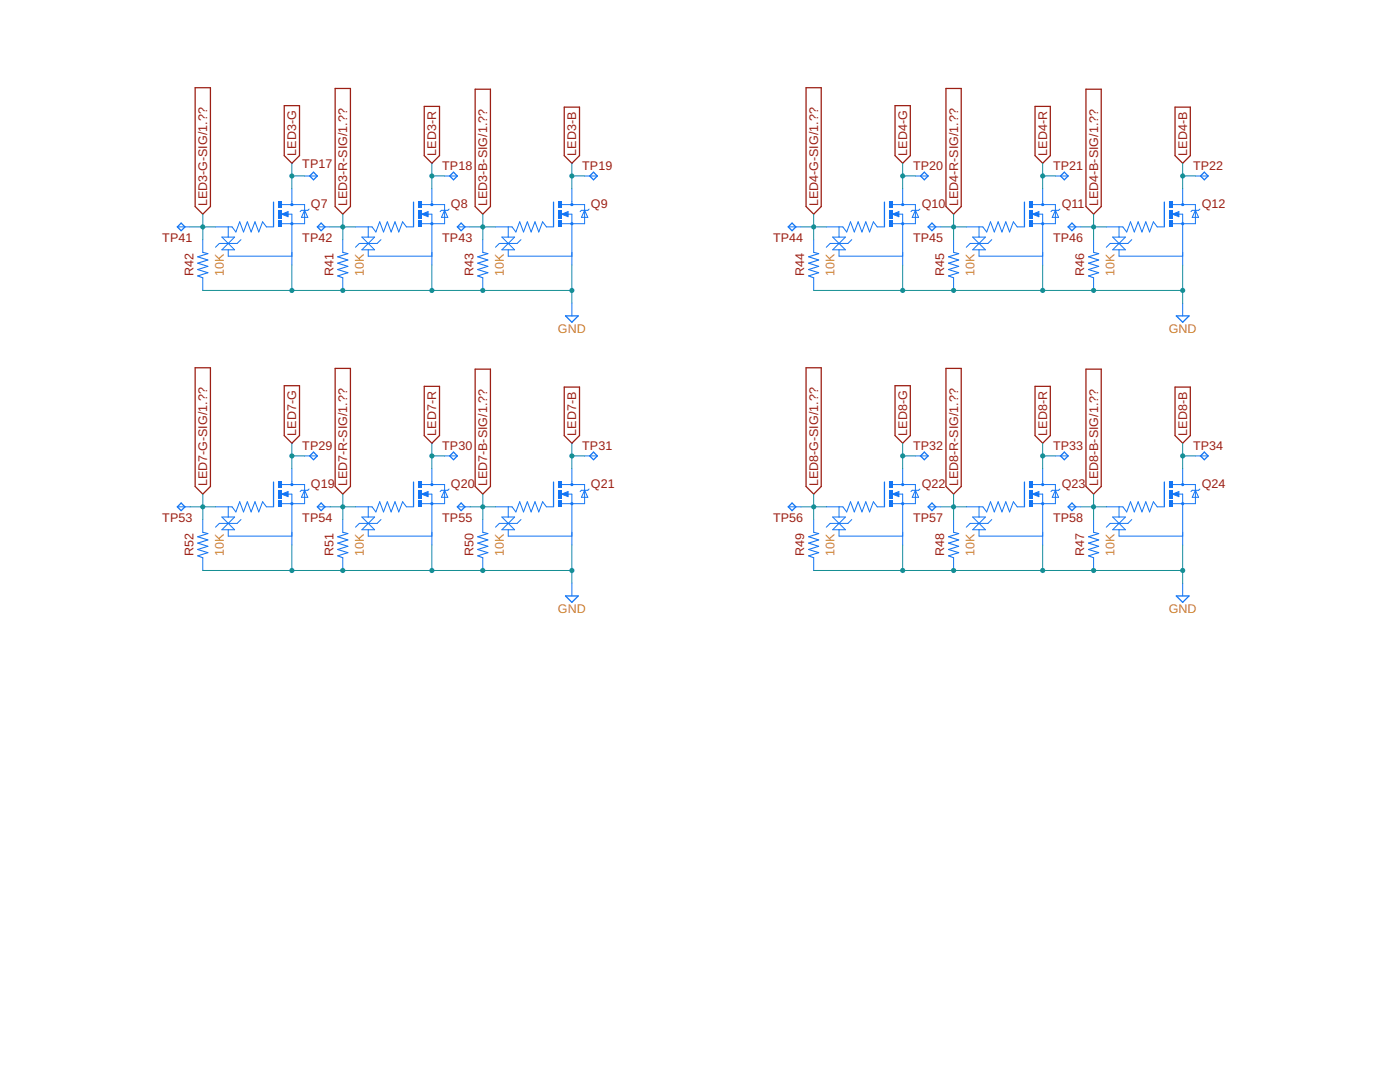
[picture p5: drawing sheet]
<svg xmlns="http://www.w3.org/2000/svg" width="279mm" height="216mm" viewBox="0 0 279 216" stroke-linecap="round" stroke-linejoin="round" font-family="sans-serif">
<g fill="none" stroke="#9c1f14" stroke-width=".25">
<path d="M38.9 17.5h3.1v23.7l-1.5 1.5-1.6-1.5zM66.9 17.7h3v23.5l-1.5 1.5-1.5-1.5zM94.8 17.8h3.1v23.4l-1.5 1.5-1.6-1.5zM160.9 17.5h3v23.7l-1.5 1.5-1.5-1.5zM188.8 17.7h3v23.5l-1.5 1.5-1.5-1.5zM216.7 17.8h3.1v23.4l-1.6 1.5-1.5-1.5zM56.7 21.1h3.1v10l-1.5 1.5-1.6-1.5zM84.7 21.2h3v9.9l-1.5 1.5-1.5-1.5zM112.6 21.4h3.1v9.7l-1.6 1.5-1.5-1.5zM178.6 21.1h3.1v10l-1.6 1.5-1.5-1.5zM206.6 21.2h3v9.9l-1.5 1.5-1.5-1.5zM234.5 21.4h3.1v9.7l-1.6 1.5-1.5-1.5z"/>
<path d="M38.9 73.4h3.1v23.7l-1.5 1.5-1.6-1.5zM56.7 77h3.1v9.9l-1.5 1.5-1.6-1.5zM66.9 73.5h3v23.6l-1.5 1.5-1.5-1.5zM84.7 77.1h3v9.8l-1.5 1.5-1.5-1.5zM94.8 73.7h3.1v23.4l-1.5 1.5-1.6-1.5zM112.6 77.2h3.1v9.7l-1.6 1.5-1.5-1.5zM160.9 73.4h3v23.7l-1.5 1.5-1.5-1.5zM178.6 77h3.1v9.9l-1.6 1.5-1.5-1.5zM188.8 73.5h3v23.6l-1.5 1.5-1.5-1.5zM206.6 77.1h3v9.8l-1.5 1.5-1.5-1.5zM216.7 73.7h3.1v23.4l-1.6 1.5-1.5-1.5zM234.5 77.2h3.1v9.7l-1.6 1.5-1.5-1.5z"/>
</g>
<path d="M56.2 42.7l1.3-.5v1zM56.2 40.8h4.6v3.8h-4.6M57.4 42.7h.9v1.9M58.3 40.2v.6M60.8 42l.6 1.4h-1.2zM61.7 41.7l-.3 .3h-1.2l-.3 .2" fill="none" stroke="#1375f4" stroke-width=".2"/>
<path d="M57.4 42.5l-.9 .2 .9 .3v-.3h-.3" fill="none" stroke="#1375f4" stroke-width=".32"/>
<g fill="#1375f4">
<path d="M55.5 44h.7v1.3h-.7z" fill-rule="evenodd"/>
<path d="M55.5 40.2h.7v1.3h-.7z" fill-rule="evenodd"/>
<path d="M55.5 41.8h.7v1.8h-.7z" fill-rule="evenodd"/>
<circle cx="58.2" cy="44.6" r=".33"/>
<circle cx="58.2" cy="40.8" r=".33"/>
</g>
<g fill="#1375f4">
<path d="M57.9 44.6a.35 .35 0 0 1 .7 0 .35 .35 0 0 1-.7 0zM57.9 44.6a.35 .35 0 0 0 .7 0 .35 .35 0 0 0-.7 0z"/>
<path d="M57.9 40.8a.35 .35 0 0 1 .7 0 .35 .35 0 0 1-.7 0zM57.9 40.8a.35 .35 0 0 0 .7 0 .35 .35 0 0 0-.7 0z"/>
<path d="M55.5 44h.7v1.3h-.7zM55.5 44v1.3h.7v-1.3z"/>
<path d="M55.5 40.2h.7v1.3h-.7zM55.5 40.2v1.3h.7v-1.3z"/>
<path d="M55.5 41.8h.7v1.8h-.7zM55.5 41.8v1.8h.7v-1.8z"/>
</g>
<g fill="none" stroke="#1375f4" stroke-width=".2">
<path d="M58.3 37.7v2.5M43 45.3h3.3l.8 1 .7-2 .8 2 .8-2 .7 2 .8-2 .7 2 .8-2 .8 1h1.2M44.3 47.3l2.5 2.5h-2.5l2.5-2.5zM45.6 45.3v2M45.6 49.8v1.3h12.7M48.1 47.8l-.8 .8h-3.5l-.8 .7M58.3 44.6v8.3M84.2 42.7l1.2-.5v1zM84.2 40.8h4.5v3.8h-4.5M85.3 42.7h.9v1.9M86.2 40.2v.6M88.7 42l.7 1.4h-1.3z"/>
<path d="M89.6 41.7l-.2 .3h-1.3l-.3 .2"/>
</g>
<path d="M54.6 40.3v5" fill="none" stroke="#1375f4" stroke-width=".25"/>
<path d="M85.3 42.5l-.9 .2 .9 .3v-.3h-.3" fill="none" stroke="#1375f4" stroke-width=".32"/>
<g fill="#1375f4">
<path d="M83.4 44h.8v1.3h-.8z" fill-rule="evenodd"/>
<path d="M83.4 40.2h.8v1.3h-.8z" fill-rule="evenodd"/>
<path d="M83.4 41.8h.8v1.8h-.8z" fill-rule="evenodd"/>
<circle cx="86.2" cy="44.6" r=".33"/>
<circle cx="86.2" cy="40.8" r=".33"/>
</g>
<g fill="#1375f4">
<path d="M85.9 44.6a.34 .34 0 0 1 .6 0 .34 .34 0 0 1-.6 0zM85.9 44.6a.33 .33 0 0 0 .6 0 .33 .33 0 0 0-.6 0z"/>
<path d="M85.9 40.8a.34 .34 0 0 1 .6 0 .34 .34 0 0 1-.6 0zM85.9 40.8a.33 .33 0 0 0 .6 0 .33 .33 0 0 0-.6 0z"/>
<path d="M83.4 44h.8v1.3h-.8zM83.4 44v1.3h.8v-1.3z"/>
<path d="M83.4 40.2h.8v1.3h-.8zM83.4 40.2v1.3h.8v-1.3z"/>
<path d="M83.4 41.8h.8v1.8h-.8zM83.4 41.8v1.8h.8v-1.8z"/>
</g>
<g fill="none" stroke="#1375f4" stroke-width=".2">
<path d="M86.2 37.7v2.5M71 45.3h3.3l.7 1 .8-2 .7 2 .8-2 .8 2 .7-2 .8 2 .7-2 .8 1h1.3M72.2 47.3l2.6 2.5h-2.6l2.6-2.5zM73.5 45.3v2M73.5 49.8v1.3h12.7M76 47.8l-.7 .8h-3.6l-.7 .7M86.2 44.6v8.3M112.1 42.7l1.3-.5v1zM112.1 40.8h4.6v3.8h-4.6M113.2 42.7h.9v1.9M114.1 40.2v.6M116.7 42l.6 1.4h-1.3z"/>
<path d="M117.6 41.7l-.3 .3h-1.3l-.2 .2"/>
</g>
<path d="M82.5 40.3v5" fill="none" stroke="#1375f4" stroke-width=".25"/>
<path d="M113.2 42.5l-.8 .2 .8 .3v-.3h-.2" fill="none" stroke="#1375f4" stroke-width=".32"/>
<g fill="#1375f4">
<path d="M111.3 44h.8v1.3h-.8z" fill-rule="evenodd"/>
<path d="M111.3 40.2h.8v1.3h-.8z" fill-rule="evenodd"/>
<path d="M111.3 41.8h.8v1.8h-.8z" fill-rule="evenodd"/>
<circle cx="114.1" cy="44.6" r=".33"/>
<circle cx="114.1" cy="40.8" r=".33"/>
</g>
<g fill="#1375f4">
<path d="M113.8 44.6a.35 .35 0 0 1 .7 0 .35 .35 0 0 1-.7 0zM113.8 44.6a.35 .35 0 0 0 .7 0 .35 .35 0 0 0-.7 0z"/>
<path d="M113.8 40.8a.35 .35 0 0 1 .7 0 .35 .35 0 0 1-.7 0zM113.8 40.8a.35 .35 0 0 0 .7 0 .35 .35 0 0 0-.7 0z"/>
<path d="M111.3 44h.8v1.3h-.8zM111.3 44v1.3h.8v-1.3z"/>
<path d="M111.3 40.2h.8v1.3h-.8zM111.3 40.2v1.3h.8v-1.3z"/>
<path d="M111.3 41.8h.8v1.8h-.8zM111.3 41.8v1.8h.8v-1.8z"/>
</g>
<g fill="none" stroke="#1375f4" stroke-width=".2">
<path d="M114.1 37.7v2.5M98.9 45.3h3.3l.8 1 .7-2 .8 2 .7-2 .8 2 .8-2 .7 2 .8-2 .8 1h1.2M100.2 47.3l2.5 2.5h-2.5l2.5-2.5zM101.4 45.3v2M101.4 49.8v1.3h12.7M104 47.8l-.8 .8h-3.5l-.8 .7M114.1 44.6v8.3M178.1 42.7l1.3-.5v1zM178.2 40.8h4.5v3.8h-4.6M179.3 42.7h.8v1.9M180.1 40.2v.6M182.7 42l.6 1.4h-1.2z"/>
<path d="M183.6 41.7l-.3 .3h-1.2l-.3 .2M114.1 60.5v2.5"/>
</g>
<path d="M110.5 40.3v5M112.9 63h2.5l-1.3 1.3z" fill="none" stroke="#1375f4" stroke-width=".25"/>
<path d="M179.3 42.5l-.9 .2 .9 .3v-.3h-.3" fill="none" stroke="#1375f4" stroke-width=".32"/>
<g fill="#1375f4">
<path d="M177.4 44h.7v1.3h-.7z" fill-rule="evenodd"/>
<path d="M177.4 40.2h.7v1.3h-.7z" fill-rule="evenodd"/>
<path d="M177.4 41.8h.7v1.8h-.7z" fill-rule="evenodd"/>
<circle cx="180.2" cy="44.6" r=".33"/>
<circle cx="180.2" cy="40.8" r=".33"/>
</g>
<g fill="#1375f4">
<path d="M179.8 44.6a.35 .35 0 0 1 .7 0 .35 .35 0 0 1-.7 0zM179.8 44.6a.35 .35 0 0 0 .7 0 .35 .35 0 0 0-.7 0z"/>
<path d="M179.8 40.8a.35 .35 0 0 1 .7 0 .35 .35 0 0 1-.7 0zM179.8 40.8a.35 .35 0 0 0 .7 0 .35 .35 0 0 0-.7 0z"/>
<path d="M177.4 44h.7v1.3h-.7zM177.4 44v1.3h.7v-1.3z"/>
<path d="M177.4 40.2h.7v1.3h-.7zM177.4 40.2v1.3h.7v-1.3z"/>
<path d="M177.4 41.8h.7v1.8h-.7zM177.4 41.8v1.8h.7v-1.8z"/>
</g>
<g fill="none" stroke="#1375f4" stroke-width=".2">
<path d="M180.1 37.7v2.5M164.9 45.3h3.3l.8 1 .7-2 .8 2 .8-2 .7 2 .8-2 .7 2 .8-2 .8 1h1.2M166.2 47.3l2.5 2.5h-2.5l2.5-2.5zM167.4 45.3v2M167.4 49.8v1.3h12.7M170 47.8l-.8 .8h-3.5l-.8 .7M180.1 44.6v8.3M206.1 42.7l1.2-.5v1zM206.1 40.8h4.5v3.8h-4.5M207.2 42.7h.9v1.9M208.1 40.2v.6M210.6 42l.7 1.4h-1.3z"/>
<path d="M211.5 41.7l-.2 .3h-1.3l-.3 .2"/>
</g>
<path d="M176.5 40.3v5" fill="none" stroke="#1375f4" stroke-width=".25"/>
<path d="M207.2 42.5l-.9 .2 .9 .3v-.3h-.3" fill="none" stroke="#1375f4" stroke-width=".32"/>
<g fill="#1375f4">
<path d="M205.3 44h.8v1.3h-.8z" fill-rule="evenodd"/>
<path d="M205.3 40.2h.8v1.3h-.8z" fill-rule="evenodd"/>
<path d="M205.3 41.8h.8v1.8h-.8z" fill-rule="evenodd"/>
<circle cx="208.1" cy="44.6" r=".33"/>
<circle cx="208.1" cy="40.8" r=".33"/>
</g>
<g fill="#1375f4">
<path d="M207.8 44.6a.33 .33 0 0 1 .6 0 .33 .33 0 0 1-.6 0zM207.8 44.6a.33 .33 0 0 0 .6 0 .33 .33 0 0 0-.6 0z"/>
<path d="M207.8 40.8a.33 .33 0 0 1 .6 0 .33 .33 0 0 1-.6 0zM207.8 40.8a.33 .33 0 0 0 .6 0 .33 .33 0 0 0-.6 0z"/>
<path d="M205.3 44h.8v1.3h-.8zM205.3 44v1.3h.8v-1.3z"/>
<path d="M205.3 40.2h.8v1.3h-.8zM205.3 40.2v1.3h.8v-1.3z"/>
<path d="M205.3 41.8h.8v1.8h-.8zM205.3 41.8v1.8h.8v-1.8z"/>
</g>
<g fill="none" stroke="#1375f4" stroke-width=".2">
<path d="M208.1 37.7v2.5M192.8 45.3h3.4l.7 1 .8-2 .7 2 .8-2 .8 2 .7-2 .8 2 .7-2 .8 1h1.3M194.1 47.3l2.6 2.5h-2.6l2.6-2.5zM195.4 45.3v2M195.4 49.8v1.3h12.7M197.9 47.8l-.7 .8h-3.6l-.8 .7M208.1 44.6v8.3M234 42.7l1.3-.5v1zM234 40.8h4.6v3.8h-4.6M235.1 42.7h.9v1.9M236 40.2v.6M238.6 42l.6 1.4h-1.3z"/>
<path d="M239.5 41.7l-.3 .3h-1.3l-.2 .2"/>
</g>
<path d="M204.4 40.3v5" fill="none" stroke="#1375f4" stroke-width=".25"/>
<path d="M235.1 42.5l-.8 .2 .8 .3v-.3h-.2" fill="none" stroke="#1375f4" stroke-width=".32"/>
<g fill="#1375f4">
<path d="M233.2 44h.8v1.3h-.8z" fill-rule="evenodd"/>
<path d="M233.2 40.2h.8v1.3h-.8z" fill-rule="evenodd"/>
<path d="M233.2 41.8h.8v1.8h-.8z" fill-rule="evenodd"/>
<circle cx="236" cy="44.6" r=".33"/>
<circle cx="236" cy="40.8" r=".33"/>
</g>
<g fill="#1375f4">
<path d="M235.7 44.6a.35 .35 0 0 1 .7 0 .35 .35 0 0 1-.7 0zM235.7 44.6a.35 .35 0 0 0 .7 0 .35 .35 0 0 0-.7 0z"/>
<path d="M235.7 40.8a.35 .35 0 0 1 .7 0 .35 .35 0 0 1-.7 0zM235.7 40.8a.35 .35 0 0 0 .7 0 .35 .35 0 0 0-.7 0z"/>
<path d="M233.2 44h.8v1.3h-.8zM233.2 44v1.3h.8v-1.3z"/>
<path d="M233.2 40.2h.8v1.3h-.8zM233.2 40.2v1.3h.8v-1.3z"/>
<path d="M233.2 41.8h.8v1.8h-.8zM233.2 41.8v1.8h.8v-1.8z"/>
</g>
<g fill="none" stroke="#1375f4" stroke-width=".2">
<path d="M236 37.7v2.5M220.8 45.3h3.3l.8 1 .7-2 .8 2 .7-2 .8 2 .8-2 .7 2 .8-2 .7 1h1.3M222.1 47.3l2.5 2.5h-2.5l2.5-2.5zM223.3 45.3v2M223.3 49.8v1.3h12.7M225.9 47.8l-.8 .8h-3.5l-.8 .7M236 44.6v8.3M236 60.5v2.5M56.2 98.6l1.3-.5v1zM56.2 96.7h4.6v3.8h-4.6M57.4 98.6h.9v1.9M58.3 96.1v.6"/>
<path d="M60.8 97.8l.6 1.4h-1.2zM61.7 97.6l-.3 .2h-1.2l-.3 .3"/>
</g>
<path d="M232.4 40.3v5M234.8 63h2.5l-1.3 1.3z" fill="none" stroke="#1375f4" stroke-width=".25"/>
<path d="M57.4 98.3l-.9 .3 .9 .2v-.2h-.3" fill="none" stroke="#1375f4" stroke-width=".32"/>
<g fill="#1375f4">
<path d="M55.5 99.9h.7v1.2h-.7z" fill-rule="evenodd"/>
<path d="M55.5 96.1h.7v1.2h-.7z" fill-rule="evenodd"/>
<path d="M55.5 97.7h.7v1.8h-.7z" fill-rule="evenodd"/>
<circle cx="58.2" cy="100.5" r=".33"/>
<circle cx="58.2" cy="96.7" r=".33"/>
</g>
<g fill="#1375f4">
<path d="M57.9 100.5a.35 .35 0 0 1 .7 0 .35 .35 0 0 1-.7 0zM57.9 100.5a.35 .35 0 0 0 .7 0 .35 .35 0 0 0-.7 0z"/>
<path d="M57.9 96.7a.35 .35 0 0 1 .7 0 .35 .35 0 0 1-.7 0zM57.9 96.7a.35 .35 0 0 0 .7 0 .35 .35 0 0 0-.7 0z"/>
<path d="M55.5 99.9h.7v1.2h-.7zM55.5 99.9v1.2h.7v-1.2z"/>
<path d="M55.5 96.1h.7v1.2h-.7zM55.5 96.1v1.2h.7v-1.2z"/>
<path d="M55.5 97.7h.7v1.8h-.7zM55.5 97.7v1.8h.7v-1.8z"/>
</g>
<g fill="none" stroke="#1375f4" stroke-width=".2">
<path d="M58.3 93.5v2.6M84.2 98.6l1.2-.5v1zM84.2 96.7h4.5v3.8h-4.5M85.3 98.6h.9v1.9M86.2 96.1v.6M88.7 97.8l.7 1.4h-1.3zM89.6 97.6l-.2 .2h-1.3l-.3 .3M43 101.1h3.3l.8 1.1 .7-2.1 .8 2.1 .8-2.1 .7 2.1 .8-2.1 .7 2.1 .8-2.1 .8 1h1.2M44.3 103.2l2.5 2.5h-2.5l2.5-2.5zM45.6 101.1v2.1M45.6 105.7v1.3h12.7M48.1 103.7l-.8 .7h-3.5l-.8 .8"/>
<path d="M58.3 100.5v8.3"/>
</g>
<path d="M54.6 96.2v4.9" fill="none" stroke="#1375f4" stroke-width=".25"/>
<path d="M85.3 98.3l-.9 .3 .9 .2v-.2h-.3" fill="none" stroke="#1375f4" stroke-width=".32"/>
<g fill="#1375f4">
<path d="M83.4 99.9h.8v1.2h-.8z" fill-rule="evenodd"/>
<path d="M83.4 96.1h.8v1.2h-.8z" fill-rule="evenodd"/>
<path d="M83.4 97.7h.8v1.8h-.8z" fill-rule="evenodd"/>
<circle cx="86.2" cy="100.5" r=".33"/>
<circle cx="86.2" cy="96.7" r=".33"/>
</g>
<g fill="#1375f4">
<path d="M85.9 100.5a.33 .33 0 0 1 .6 0 .33 .33 0 0 1-.6 0zM85.9 100.5a.33 .33 0 0 0 .6 0 .33 .33 0 0 0-.6 0z"/>
<path d="M85.9 96.7a.33 .33 0 0 1 .6 0 .33 .33 0 0 1-.6 0zM85.9 96.7a.33 .33 0 0 0 .6 0 .33 .33 0 0 0-.6 0z"/>
<path d="M83.4 99.9h.8v1.2h-.8zM83.4 99.9v1.2h.8v-1.2z"/>
<path d="M83.4 96.1h.8v1.2h-.8zM83.4 96.1v1.2h.8v-1.2z"/>
<path d="M83.4 97.7h.8v1.8h-.8zM83.4 97.7v1.8h.8v-1.8z"/>
</g>
<g fill="none" stroke="#1375f4" stroke-width=".2">
<path d="M86.2 93.5v2.6M112.1 98.6l1.3-.5v1zM112.1 96.7h4.6v3.8h-4.6M113.2 98.6h.9v1.9M114.1 96.1v.6M116.7 97.8l.6 1.4h-1.3zM117.6 97.6l-.3 .2h-1.3l-.2 .3M71 101.1h3.3l.7 1.1 .8-2.1 .7 2.1 .8-2.1 .8 2.1 .7-2.1 .8 2.1 .7-2.1 .8 1h1.3M72.2 103.2l2.6 2.5h-2.6l2.6-2.5zM73.5 101.1v2.1M73.5 105.7v1.3h12.7M76 103.7l-.7 .7h-3.6l-.7 .8"/>
<path d="M86.2 100.5v8.3"/>
</g>
<path d="M82.5 96.2v4.9" fill="none" stroke="#1375f4" stroke-width=".25"/>
<path d="M113.2 98.3l-.8 .3 .8 .2v-.2h-.2" fill="none" stroke="#1375f4" stroke-width=".32"/>
<g fill="#1375f4">
<path d="M111.3 99.9h.8v1.2h-.8z" fill-rule="evenodd"/>
<path d="M111.3 96.1h.8v1.2h-.8z" fill-rule="evenodd"/>
<path d="M111.3 97.7h.8v1.8h-.8z" fill-rule="evenodd"/>
<circle cx="114.1" cy="100.5" r=".33"/>
<circle cx="114.1" cy="96.7" r=".33"/>
</g>
<g fill="#1375f4">
<path d="M113.8 100.5a.35 .35 0 0 1 .7 0 .35 .35 0 0 1-.7 0zM113.8 100.5a.33 .33 0 0 0 .6 0 .33 .33 0 0 0-.6 0z"/>
<path d="M113.8 96.7a.35 .35 0 0 1 .7 0 .35 .35 0 0 1-.7 0zM113.8 96.7a.33 .33 0 0 0 .6 0 .33 .33 0 0 0-.6 0z"/>
<path d="M111.3 99.9h.8v1.2h-.8zM111.3 99.9v1.2h.8v-1.2z"/>
<path d="M111.3 96.1h.8v1.2h-.8zM111.3 96.1v1.2h.8v-1.2z"/>
<path d="M111.3 97.7h.8v1.8h-.8zM111.3 97.7v1.8h.8v-1.8z"/>
</g>
<g fill="none" stroke="#1375f4" stroke-width=".2">
<path d="M114.1 93.5v2.6M178.1 98.6l1.3-.5v1zM178.2 96.7h4.5v3.8h-4.6M179.3 98.6h.8v1.9M180.1 96.1v.6M182.7 97.8l.6 1.4h-1.2zM183.6 97.6l-.3 .2h-1.2l-.3 .3M98.9 101.1h3.3l.8 1.1 .7-2.1 .8 2.1 .7-2.1 .8 2.1 .8-2.1 .7 2.1 .8-2.1 .8 1h1.2M100.2 103.2l2.5 2.5h-2.5l2.5-2.5zM101.4 101.1v2.1M101.4 105.7v1.3h12.7M104 103.7l-.8 .7h-3.5l-.8 .8"/>
<path d="M114.1 100.5v8.3M114.1 116.4v2.5"/>
</g>
<path d="M110.5 96.2v4.9M112.9 118.9h2.5l-1.3 1.3z" fill="none" stroke="#1375f4" stroke-width=".25"/>
<path d="M179.3 98.3l-.9 .3 .9 .2v-.2h-.3" fill="none" stroke="#1375f4" stroke-width=".32"/>
<g fill="#1375f4">
<path d="M177.4 99.9h.7v1.2h-.7z" fill-rule="evenodd"/>
<path d="M177.4 96.1h.7v1.2h-.7z" fill-rule="evenodd"/>
<path d="M177.4 97.7h.7v1.8h-.7z" fill-rule="evenodd"/>
<circle cx="180.2" cy="100.5" r=".32"/>
<circle cx="180.2" cy="96.7" r=".32"/>
</g>
<g fill="#1375f4">
<path d="M179.8 100.5a.35 .35 0 0 1 .7 0 .35 .35 0 0 1-.7 0zM179.8 100.5a.35 .35 0 0 0 .7 0 .35 .35 0 0 0-.7 0z"/>
<path d="M179.8 96.7a.35 .35 0 0 1 .7 0 .35 .35 0 0 1-.7 0zM179.8 96.7a.35 .35 0 0 0 .7 0 .35 .35 0 0 0-.7 0z"/>
<path d="M177.4 99.9h.7v1.2h-.7zM177.4 99.9v1.2h.7v-1.2z"/>
<path d="M177.4 96.1h.7v1.2h-.7zM177.4 96.1v1.2h.7v-1.2z"/>
<path d="M177.4 97.7h.7v1.8h-.7zM177.4 97.7v1.8h.7v-1.8z"/>
</g>
<g fill="none" stroke="#1375f4" stroke-width=".2">
<path d="M180.1 93.5v2.6M206.1 98.6l1.2-.5v1zM206.1 96.7h4.5v3.8h-4.5M207.2 98.6h.9v1.9M208.1 96.1v.6M210.6 97.8l.7 1.4h-1.3zM211.5 97.6l-.2 .2h-1.3l-.3 .3M164.9 101.1h3.3l.8 1.1 .7-2.1 .8 2.1 .8-2.1 .7 2.1 .8-2.1 .7 2.1 .8-2.1 .8 1h1.2M166.2 103.2l2.5 2.5h-2.5l2.5-2.5zM167.4 101.1v2.1M167.4 105.7v1.3h12.7M170 103.7l-.8 .7h-3.5l-.8 .8"/>
<path d="M180.1 100.5v8.3"/>
</g>
<path d="M176.5 96.2v4.9" fill="none" stroke="#1375f4" stroke-width=".25"/>
<path d="M207.2 98.3l-.9 .3 .9 .2v-.2h-.3" fill="none" stroke="#1375f4" stroke-width=".32"/>
<g fill="#1375f4">
<path d="M205.3 99.9h.8v1.2h-.8z" fill-rule="evenodd"/>
<path d="M205.3 96.1h.8v1.2h-.8z" fill-rule="evenodd"/>
<path d="M205.3 97.7h.8v1.8h-.8z" fill-rule="evenodd"/>
<circle cx="208.1" cy="100.5" r=".32"/>
<circle cx="208.1" cy="96.7" r=".32"/>
</g>
<g fill="#1375f4">
<path d="M207.8 100.5a.32 .32 0 0 1 .6 0 .32 .32 0 0 1-.6 0zM207.8 100.5a.32 .32 0 0 0 .6 0 .32 .32 0 0 0-.6 0z"/>
<path d="M207.8 96.7a.32 .32 0 0 1 .6 0 .32 .32 0 0 1-.6 0zM207.8 96.7a.32 .32 0 0 0 .6 0 .32 .32 0 0 0-.6 0z"/>
<path d="M205.3 99.9h.8v1.2h-.8zM205.3 99.9v1.2h.8v-1.2z"/>
<path d="M205.3 96.1h.8v1.2h-.8zM205.3 96.1v1.2h.8v-1.2z"/>
<path d="M205.3 97.7h.8v1.8h-.8zM205.3 97.7v1.8h.8v-1.8z"/>
</g>
<g fill="none" stroke="#1375f4" stroke-width=".2">
<path d="M208.1 93.5v2.6M234 98.6l1.3-.5v1zM234 96.7h4.6v3.8h-4.6M235.1 98.6h.9v1.9M236 96.1v.6M238.6 97.8l.6 1.4h-1.3zM239.5 97.6l-.3 .2h-1.3l-.2 .3M192.8 101.1h3.4l.7 1.1 .8-2.1 .7 2.1 .8-2.1 .8 2.1 .7-2.1 .8 2.1 .7-2.1 .8 1h1.3M194.1 103.2l2.6 2.5h-2.6l2.6-2.5zM195.4 101.1v2.1M195.4 105.7v1.3h12.7M197.9 103.7l-.7 .7h-3.6l-.8 .8"/>
<path d="M208.1 100.5v8.3"/>
</g>
<path d="M204.4 96.2v4.9" fill="none" stroke="#1375f4" stroke-width=".25"/>
<path d="M235.1 98.3l-.8 .3 .8 .2v-.2h-.2" fill="none" stroke="#1375f4" stroke-width=".32"/>
<g fill="#1375f4">
<path d="M233.2 99.9h.8v1.2h-.8z" fill-rule="evenodd"/>
<path d="M233.2 96.1h.8v1.2h-.8z" fill-rule="evenodd"/>
<path d="M233.2 97.7h.8v1.8h-.8z" fill-rule="evenodd"/>
<circle cx="236" cy="100.5" r=".32"/>
<circle cx="236" cy="96.7" r=".32"/>
</g>
<g fill="#1375f4">
<path d="M235.7 100.5a.35 .35 0 0 1 .7 0 .35 .35 0 0 1-.7 0zM235.7 100.5a.35 .35 0 0 0 .7 0 .35 .35 0 0 0-.7 0z"/>
<path d="M235.7 96.7a.35 .35 0 0 1 .7 0 .35 .35 0 0 1-.7 0zM235.7 96.7a.35 .35 0 0 0 .7 0 .35 .35 0 0 0-.7 0z"/>
<path d="M233.2 99.9h.8v1.2h-.8zM233.2 99.9v1.2h.8v-1.2z"/>
<path d="M233.2 96.1h.8v1.2h-.8zM233.2 96.1v1.2h.8v-1.2z"/>
<path d="M233.2 97.7h.8v1.8h-.8zM233.2 97.7v1.8h.8v-1.8z"/>
</g>
<g fill="none" stroke="#1375f4" stroke-width=".2">
<path d="M60.8 35.1h2.5M88.7 35.1h2.6M116.7 35.1h2.5M182.7 35.1h2.5M210.6 35.1h2.6M238.6 35.1h2.5M35.4 45.3h2.5M40.5 47.8v2.6M40.5 55.4v2.6M63.3 45.3h2.6M68.4 47.8v2.6M68.4 55.4v2.6"/>
<path d="M91.3 45.3h2.5M96.4 47.8v2.6M96.4 55.4v2.6M157.3 45.3h2.6M162.4 47.8v2.6M162.4 55.4v2.6M185.2 45.3h2.6M190.3 47.8v2.6M190.3 55.4v2.6M213.2 45.3h2.5M218.2 47.8v2.6M218.2 55.4v2.6"/>
<path d="M60.8 91h2.5M88.7 91h2.6M116.7 91h2.5M182.7 91h2.5M210.6 91h2.6M236 93.5v2.6M238.6 91h2.5M35.4 101.1h2.5M40.5 103.7v2.5M40.5 111.3v2.5M63.3 101.1h2.6M68.4 103.7v2.5"/>
<path d="M68.4 111.3v2.5M91.3 101.1h2.5M96.4 103.7v2.5M96.4 111.3v2.5M157.3 101.1h2.6M162.4 103.7v2.5M162.4 111.3v2.5M185.2 101.1h2.6M190.3 103.7v2.5M190.3 111.3v2.5M213.2 101.1h2.5M218.2 103.7v2.5"/>
<path d="M218.2 111.3v2.5M220.8 101.1h3.3l.8 1.1 .7-2.1 .8 2.1 .7-2.1 .8 2.1 .8-2.1 .7 2.1 .8-2.1 .7 1h1.3M222.1 103.2h2.5l-2.5 2.5h2.5zM223.3 101.1v2.1M223.3 105.7v1.3h12.7M225.9 103.7l-.8 .7h-3.5l-.8 .8M236 100.5v8.3M236 116.4v2.5"/>
</g>
<g fill="none" stroke="#1375f4" stroke-width=".25">
<path d="M62.6 34.4l.7 .7-.7 .8-.8-.8zM90.5 34.4l.8 .7-.8 .8-.8-.8zM118.4 34.4l.8 .7-.8 .8-.7-.8zM184.5 34.4l.7 .7-.7 .8-.8-.8zM212.4 34.4l.8 .7-.8 .8-.8-.8zM240.3 34.4l.8 .7-.8 .8-.7-.8zM36.2 44.5l.7 .8-.7 .7-.8-.7zM64.1 44.5l.8 .8-.8 .7-.8-.7zM92 44.5l.8 .8-.8 .7-.7-.7zM158.1 44.5l.7 .8-.7 .7-.8-.7zM186 44.5l.8 .8-.8 .7-.8-.7zM213.9 44.5l.8 .8-.8 .7-.7-.7z"/>
<path d="M61.8 91l.8-.8 .7 .8-.7 .7zM90.5 90.2l.8 .8-.8 .7-.8-.7zM118.4 90.2l.8 .8-.8 .7-.7-.7zM183.7 91l.8-.8 .7 .8-.7 .7zM212.4 90.2l.8 .8-.8 .7-.8-.7zM232.4 96.2v4.9M240.3 90.2l.8 .8-.8 .7-.7-.7zM35.4 101.1l.8-.7 .7 .7-.7 .8zM64.1 100.4l.8 .7-.8 .8-.8-.8zM92 100.4l.8 .7-.8 .8-.7-.8zM157.3 101.1l.8-.7 .7 .7-.7 .8zM186 100.4l.8 .7-.8 .8-.8-.8z"/>
<path d="M213.9 100.4l.8 .7-.8 .8-.7-.8zM234.8 118.9h2.5l-1.3 1.3z"/>
</g>
<path d="M40.5 50.4l1 .2-2 .6 2 .7-2 .6 2 .6-2 .7 2 .6-2 .7 1 .3M68.4 50.4l1 .2-2 .6 2 .7-2 .6 2 .6-2 .7 2 .6-2 .7 1 .3M96.4 50.4l1 .2-2.1 .6 2.1 .7-2.1 .6 2.1 .6-2.1 .7 2.1 .6-2.1 .7 1.1 .3M162.4 50.4l1 .2-2 .6 2 .7-2 .6 2 .6-2 .7 2 .6-2 .7 1 .3M190.3 50.4l1 .2-2 .6 2 .7-2 .6 2 .6-2 .7 2 .6-2 .7 1 .3M218.2 50.4l1.1 .2-2.1 .6 2.1 .7-2.1 .6 2.1 .6-2.1 .7 2.1 .6-2.1 .7 1 .3M40.5 106.2l1 .3-2 .6 2 .6-2 .7 2 .6-2 .6 2 .7-2 .6 1 .4M68.4 106.2l1 .3-2 .6 2 .6-2 .7 2 .6-2 .6 2 .7-2 .6 1 .4M96.4 106.2l1 .3-2.1 .6 2.1 .6-2.1 .7 2.1 .6-2.1 .6 2.1 .7-2.1 .6 1.1 .4M162.4 106.2l1 .3-2 .6 2 .6-2 .7 2 .6-2 .6 2 .7-2 .6 1 .4M190.3 106.2l1 .3-2 .6 2 .6-2 .7 2 .6-2 .6 2 .7-2 .6 1 .4M218.2 106.2l1.1 .3-2.1 .6 2.1 .6-2.1 .7 2.1 .6-2.1 .6 2.1 .7-2.1 .6 1 .4" fill="none" stroke="#1375f4" stroke-width=".21"/>
<path d="M58.3 52.9v5.1h55.8v-5.1M86.2 52.9v5.1" fill="none" stroke="#158f93" stroke-width=".2"/>
<circle cx="86.2" cy="58" r=".51" fill="#158f93"/>
<path d="M85.7 58a.51 .51 0 0 1 1 0 .51 .51 0 0 1-1 0zM85.7 58a.51 .51 0 0 0 1 0 .51 .51 0 0 0-1 0z" fill="#158f93"/>
<path d="M114.1 58v2.5" fill="none" stroke="#158f93" stroke-width=".2"/>
<g fill="#158f93">
<circle cx="114.1" cy="58" r=".51"/>
<circle cx="68.4" cy="58" r=".51"/>
<circle cx="96.4" cy="58" r=".51"/>
</g>
<g fill="#158f93">
<path d="M113.6 58a.51 .51 0 0 1 1 0 .51 .51 0 0 1-1 0zM113.6 58a.51 .51 0 0 0 1 0 .51 .51 0 0 0-1 0z"/>
<path d="M67.9 58a.51 .51 0 0 1 1 0 .51 .51 0 0 1-1 0zM67.9 58a.51 .51 0 0 0 1 0 .51 .51 0 0 0-1 0z"/>
<path d="M95.8 58a.55 .55 0 0 1 1.1 0 .55 .55 0 0 1-1.1 0zM95.8 58a.55 .55 0 0 0 1.1 0 .55 .55 0 0 0-1.1 0z"/>
</g>
<path d="M40.5 58h17.8" fill="none" stroke="#158f93" stroke-width=".2"/>
<circle cx="58.3" cy="58" r=".51" fill="#158f93"/>
<path d="M57.7 58a.55 .55 0 0 1 1.1 0 .55 .55 0 0 1-1.1 0zM57.7 58a.55 .55 0 0 0 1.1 0 .55 .55 0 0 0-1.1 0z" fill="#158f93"/>
<path d="M180.1 52.9v5.1h55.9v-5.1M208.1 52.9v5.1" fill="none" stroke="#158f93" stroke-width=".2"/>
<circle cx="208.1" cy="58" r=".51" fill="#158f93"/>
<path d="M207.6 58a.51 .51 0 0 1 1 0 .51 .51 0 0 1-1 0zM207.6 58a.51 .51 0 0 0 1 0 .51 .51 0 0 0-1 0z" fill="#158f93"/>
<path d="M236 58v2.5" fill="none" stroke="#158f93" stroke-width=".2"/>
<g fill="#158f93">
<circle cx="236" cy="58" r=".51"/>
<circle cx="190.3" cy="58" r=".51"/>
<circle cx="218.2" cy="58" r=".51"/>
</g>
<g fill="#158f93">
<path d="M235.5 58a.51 .51 0 0 1 1 0 .51 .51 0 0 1-1 0zM235.5 58a.51 .51 0 0 0 1 0 .51 .51 0 0 0-1 0z"/>
<path d="M189.8 58a.51 .51 0 0 1 1 0 .51 .51 0 0 1-1 0zM189.8 58a.51 .51 0 0 0 1 0 .51 .51 0 0 0-1 0z"/>
<path d="M217.7 58a.55 .55 0 0 1 1.1 0 .55 .55 0 0 1-1.1 0zM217.7 58a.55 .55 0 0 0 1.1 0 .55 .55 0 0 0-1.1 0z"/>
</g>
<path d="M162.4 58h17.7" fill="none" stroke="#158f93" stroke-width=".2"/>
<circle cx="180.1" cy="58" r=".51" fill="#158f93"/>
<path d="M179.6 58a.55 .55 0 0 1 1.1 0 .55 .55 0 0 1-1.1 0zM179.6 58a.55 .55 0 0 0 1.1 0 .55 .55 0 0 0-1.1 0z" fill="#158f93"/>
<path d="M58.3 108.8v5h55.8v-5M86.2 108.8v5" fill="none" stroke="#158f93" stroke-width=".2"/>
<circle cx="86.2" cy="113.8" r=".51" fill="#158f93"/>
<path d="M85.7 113.8a.51 .51 0 0 1 1 0 .51 .51 0 0 1-1 0zM85.7 113.8a.51 .51 0 0 0 1 0 .51 .51 0 0 0-1 0z" fill="#158f93"/>
<path d="M114.1 113.8v2.6" fill="none" stroke="#158f93" stroke-width=".2"/>
<g fill="#158f93">
<circle cx="114.1" cy="113.8" r=".51"/>
<circle cx="96.4" cy="113.8" r=".51"/>
<circle cx="68.4" cy="113.8" r=".51"/>
</g>
<g fill="#158f93">
<path d="M113.6 113.8a.51 .51 0 0 1 1 0 .51 .51 0 0 1-1 0zM113.6 113.8a.51 .51 0 0 0 1 0 .51 .51 0 0 0-1 0z"/>
<path d="M95.8 113.8a.55 .55 0 0 1 1.1 0 .55 .55 0 0 1-1.1 0zM95.8 113.8a.55 .55 0 0 0 1.1 0 .55 .55 0 0 0-1.1 0z"/>
<path d="M67.9 113.8a.51 .51 0 0 1 1 0 .51 .51 0 0 1-1 0zM67.9 113.8a.51 .51 0 0 0 1 0 .51 .51 0 0 0-1 0z"/>
</g>
<path d="M40.5 113.8h17.8" fill="none" stroke="#158f93" stroke-width=".2"/>
<circle cx="58.3" cy="113.8" r=".51" fill="#158f93"/>
<path d="M57.7 113.8a.55 .55 0 0 1 1.1 0 .55 .55 0 0 1-1.1 0zM57.7 113.8a.55 .55 0 0 0 1.1 0 .55 .55 0 0 0-1.1 0z" fill="#158f93"/>
<path d="M180.1 108.8v5h55.9v-5M208.1 108.8v5" fill="none" stroke="#158f93" stroke-width=".2"/>
<circle cx="208.1" cy="113.8" r=".51" fill="#158f93"/>
<path d="M207.6 113.8a.51 .51 0 0 1 1 0 .51 .51 0 0 1-1 0zM207.6 113.8a.51 .51 0 0 0 1 0 .51 .51 0 0 0-1 0z" fill="#158f93"/>
<path d="M236 113.8v2.6" fill="none" stroke="#158f93" stroke-width=".2"/>
<g fill="#158f93">
<circle cx="236" cy="113.8" r=".51"/>
<circle cx="218.2" cy="113.8" r=".51"/>
<circle cx="190.3" cy="113.8" r=".51"/>
</g>
<g fill="#158f93">
<path d="M235.5 113.8a.51 .51 0 0 1 1 0 .51 .51 0 0 1-1 0zM235.5 113.8a.51 .51 0 0 0 1 0 .51 .51 0 0 0-1 0z"/>
<path d="M217.7 113.8a.55 .55 0 0 1 1.1 0 .55 .55 0 0 1-1.1 0zM217.7 113.8a.55 .55 0 0 0 1.1 0 .55 .55 0 0 0-1.1 0z"/>
<path d="M189.8 113.8a.51 .51 0 0 1 1 0 .51 .51 0 0 1-1 0zM189.8 113.8a.51 .51 0 0 0 1 0 .51 .51 0 0 0-1 0z"/>
</g>
<path d="M162.4 113.8h17.7" fill="none" stroke="#158f93" stroke-width=".2"/>
<circle cx="180.1" cy="113.8" r=".51" fill="#158f93"/>
<path d="M179.6 113.8a.55 .55 0 0 1 1.1 0 .55 .55 0 0 1-1.1 0zM179.6 113.8a.55 .55 0 0 0 1.1 0 .55 .55 0 0 0-1.1 0z" fill="#158f93"/>
<path d="M40.5 45.3h2.5M40.5 42.7v5.1" fill="none" stroke="#158f93" stroke-width=".2"/>
<circle cx="40.5" cy="45.3" r=".51" fill="#158f93"/>
<path d="M40 45.3a.51 .51 0 0 1 1 0 .51 .51 0 0 1-1 0zM40 45.3a.51 .51 0 0 0 1 0 .51 .51 0 0 0-1 0z" fill="#158f93"/>
<path d="M58.3 32.6v5.1M58.3 35.1h2.5M37.9 45.3h2.6" fill="none" stroke="#158f93" stroke-width=".2"/>
<circle cx="58.3" cy="35.1" r=".51" fill="#158f93"/>
<path d="M57.7 35.1a.55 .55 0 0 1 1.1 0 .55 .55 0 0 1-1.1 0zM57.7 35.1a.55 .55 0 0 0 1.1 0 .55 .55 0 0 0-1.1 0z" fill="#158f93"/>
<path d="M68.4 45.3h2.6M68.4 42.7v5.1" fill="none" stroke="#158f93" stroke-width=".2"/>
<circle cx="68.4" cy="45.3" r=".51" fill="#158f93"/>
<path d="M67.9 45.3a.51 .51 0 0 1 1 0 .51 .51 0 0 1-1 0zM67.9 45.3a.51 .51 0 0 0 1 0 .51 .51 0 0 0-1 0z" fill="#158f93"/>
<path d="M86.2 32.6v5.1M86.2 35.1h2.5M65.9 45.3h2.5" fill="none" stroke="#158f93" stroke-width=".2"/>
<circle cx="86.2" cy="35.1" r=".51" fill="#158f93"/>
<path d="M85.7 35.1a.51 .51 0 0 1 1 0 .51 .51 0 0 1-1 0zM85.7 35.1a.51 .51 0 0 0 1 0 .51 .51 0 0 0-1 0z" fill="#158f93"/>
<path d="M96.4 45.3h2.5M96.4 42.7v5.1" fill="none" stroke="#158f93" stroke-width=".2"/>
<circle cx="96.4" cy="45.3" r=".51" fill="#158f93"/>
<path d="M95.8 45.3a.55 .55 0 0 1 1.1 0 .55 .55 0 0 1-1.1 0zM95.8 45.3a.55 .55 0 0 0 1.1 0 .55 .55 0 0 0-1.1 0z" fill="#158f93"/>
<path d="M114.1 32.6v5.1M114.1 35.1h2.6M93.8 45.3h2.6" fill="none" stroke="#158f93" stroke-width=".2"/>
<circle cx="114.1" cy="35.1" r=".51" fill="#158f93"/>
<path d="M113.6 35.1a.51 .51 0 0 1 1 0 .51 .51 0 0 1-1 0zM113.6 35.1a.51 .51 0 0 0 1 0 .51 .51 0 0 0-1 0z" fill="#158f93"/>
<path d="M162.4 45.3h2.5M162.4 42.7v5.1" fill="none" stroke="#158f93" stroke-width=".2"/>
<circle cx="162.4" cy="45.3" r=".51" fill="#158f93"/>
<path d="M161.9 45.3a.51 .51 0 0 1 1 0 .51 .51 0 0 1-1 0zM161.9 45.3a.51 .51 0 0 0 1 0 .51 .51 0 0 0-1 0z" fill="#158f93"/>
<path d="M180.1 32.6v5.1M159.9 45.3h2.5" fill="none" stroke="#158f93" stroke-width=".2"/>
<circle cx="180.1" cy="35.1" r=".51" fill="#158f93"/>
<path d="M179.6 35.1a.55 .55 0 0 1 1.1 0 .55 .55 0 0 1-1.1 0zM179.6 35.1a.55 .55 0 0 0 1.1 0 .55 .55 0 0 0-1.1 0z" fill="#158f93"/>
<path d="M180.1 35.1h2.6M190.3 45.3h2.5M190.3 42.7v5.1" fill="none" stroke="#158f93" stroke-width=".2"/>
<circle cx="190.3" cy="45.3" r=".51" fill="#158f93"/>
<path d="M189.8 45.3a.51 .51 0 0 1 1 0 .51 .51 0 0 1-1 0zM189.8 45.3a.51 .51 0 0 0 1 0 .51 .51 0 0 0-1 0z" fill="#158f93"/>
<path d="M208.1 32.6v5.1M187.8 45.3h2.5" fill="none" stroke="#158f93" stroke-width=".2"/>
<circle cx="208.1" cy="35.1" r=".51" fill="#158f93"/>
<path d="M207.6 35.1a.51 .51 0 0 1 1 0 .51 .51 0 0 1-1 0zM207.6 35.1a.51 .51 0 0 0 1 0 .51 .51 0 0 0-1 0z" fill="#158f93"/>
<path d="M208.1 35.1h2.5M218.2 45.3h2.6M218.2 42.7v5.1" fill="none" stroke="#158f93" stroke-width=".2"/>
<circle cx="218.2" cy="45.3" r=".51" fill="#158f93"/>
<path d="M217.7 45.3a.55 .55 0 0 1 1.1 0 .55 .55 0 0 1-1.1 0zM217.7 45.3a.55 .55 0 0 0 1.1 0 .55 .55 0 0 0-1.1 0z" fill="#158f93"/>
<path d="M236 32.6v5.1M215.7 45.3h2.5" fill="none" stroke="#158f93" stroke-width=".2"/>
<circle cx="236" cy="35.1" r=".51" fill="#158f93"/>
<path d="M235.5 35.1a.51 .51 0 0 1 1 0 .51 .51 0 0 1-1 0zM235.5 35.1a.51 .51 0 0 0 1 0 .51 .51 0 0 0-1 0z" fill="#158f93"/>
<path d="M236 35.1h2.6M40.5 98.6v5.1M40.5 101.1h2.5" fill="none" stroke="#158f93" stroke-width=".2"/>
<circle cx="40.5" cy="101.1" r=".51" fill="#158f93"/>
<path d="M40 101.1a.51 .51 0 0 1 1 0 .51 .51 0 0 1-1 0zM40 101.1a.51 .51 0 0 0 1 0 .51 .51 0 0 0-1 0z" fill="#158f93"/>
<path d="M58.3 88.4v5.1M37.9 101.1h2.6" fill="none" stroke="#158f93" stroke-width=".2"/>
<circle cx="58.3" cy="91" r=".51" fill="#158f93"/>
<path d="M57.7 91a.55 .55 0 0 1 1.1 0 .55 .55 0 0 1-1.1 0zM57.7 91a.55 .55 0 0 0 1.1 0 .55 .55 0 0 0-1.1 0z" fill="#158f93"/>
<path d="M58.3 91h2.5M68.4 98.6v5.1M68.4 101.1h2.6" fill="none" stroke="#158f93" stroke-width=".2"/>
<circle cx="68.4" cy="101.1" r=".51" fill="#158f93"/>
<path d="M67.9 101.1a.51 .51 0 0 1 1 0 .51 .51 0 0 1-1 0zM67.9 101.1a.51 .51 0 0 0 1 0 .51 .51 0 0 0-1 0z" fill="#158f93"/>
<path d="M86.2 88.4v5.1M65.9 101.1h2.5" fill="none" stroke="#158f93" stroke-width=".2"/>
<circle cx="86.2" cy="91" r=".51" fill="#158f93"/>
<path d="M85.7 91a.51 .51 0 0 1 1 0 .51 .51 0 0 1-1 0zM85.7 91a.51 .51 0 0 0 1 0 .51 .51 0 0 0-1 0z" fill="#158f93"/>
<path d="M86.2 91h2.5M96.4 98.6v5.1M96.4 101.1h2.5" fill="none" stroke="#158f93" stroke-width=".2"/>
<circle cx="96.4" cy="101.1" r=".51" fill="#158f93"/>
<path d="M95.8 101.1a.55 .55 0 0 1 1.1 0 .55 .55 0 0 1-1.1 0zM95.8 101.1a.55 .55 0 0 0 1.1 0 .55 .55 0 0 0-1.1 0z" fill="#158f93"/>
<path d="M114.1 88.4v5.1M93.8 101.1h2.6" fill="none" stroke="#158f93" stroke-width=".2"/>
<circle cx="114.1" cy="91" r=".51" fill="#158f93"/>
<path d="M113.6 91a.51 .51 0 0 1 1 0 .51 .51 0 0 1-1 0zM113.6 91a.51 .51 0 0 0 1 0 .51 .51 0 0 0-1 0z" fill="#158f93"/>
<path d="M114.1 91h2.6M162.4 98.6v5.1M162.4 101.1h2.5" fill="none" stroke="#158f93" stroke-width=".2"/>
<circle cx="162.4" cy="101.1" r=".51" fill="#158f93"/>
<path d="M161.9 101.1a.51 .51 0 0 1 1 0 .51 .51 0 0 1-1 0zM161.9 101.1a.51 .51 0 0 0 1 0 .51 .51 0 0 0-1 0z" fill="#158f93"/>
<path d="M180.1 88.4v5.1M159.9 101.1h2.5" fill="none" stroke="#158f93" stroke-width=".2"/>
<circle cx="180.1" cy="91" r=".51" fill="#158f93"/>
<path d="M179.6 91a.55 .55 0 0 1 1.1 0 .55 .55 0 0 1-1.1 0zM179.6 91a.55 .55 0 0 0 1.1 0 .55 .55 0 0 0-1.1 0z" fill="#158f93"/>
<path d="M180.1 91h2.6M190.3 98.6v5.1M190.3 101.1h2.5" fill="none" stroke="#158f93" stroke-width=".2"/>
<circle cx="190.3" cy="101.1" r=".51" fill="#158f93"/>
<path d="M189.8 101.1a.51 .51 0 0 1 1 0 .51 .51 0 0 1-1 0zM189.8 101.1a.51 .51 0 0 0 1 0 .51 .51 0 0 0-1 0z" fill="#158f93"/>
<path d="M208.1 88.4v5.1M187.8 101.1h2.5" fill="none" stroke="#158f93" stroke-width=".2"/>
<circle cx="208.1" cy="91" r=".51" fill="#158f93"/>
<path d="M207.6 91a.51 .51 0 0 1 1 0 .51 .51 0 0 1-1 0zM207.6 91a.51 .51 0 0 0 1 0 .51 .51 0 0 0-1 0z" fill="#158f93"/>
<path d="M208.1 91h2.5M218.2 98.6v5.1M218.2 101.1h2.6" fill="none" stroke="#158f93" stroke-width=".2"/>
<circle cx="218.2" cy="101.1" r=".51" fill="#158f93"/>
<path d="M217.7 101.1a.55 .55 0 0 1 1.1 0 .55 .55 0 0 1-1.1 0zM217.7 101.1a.55 .55 0 0 0 1.1 0 .55 .55 0 0 0-1.1 0z" fill="#158f93"/>
<path d="M236 88.4v5.1M215.7 101.1h2.5" fill="none" stroke="#158f93" stroke-width=".2"/>
<circle cx="236" cy="91" r=".51" fill="#158f93"/>
<path d="M235.5 91a.51 .51 0 0 1 1 0 .51 .51 0 0 1-1 0zM235.5 91a.51 .51 0 0 0 1 0 .51 .51 0 0 0-1 0z" fill="#158f93"/>
<path d="M236 91h2.6" fill="none" stroke="#158f93" stroke-width=".2"/>
<g font-size="2.5" fill="#9c1f14">
<text x="59.1" y="31" transform="rotate(-90 59.1 31)">LED3-G</text>
<text x="60.3" y="33.6">TP17</text>
<text x="87.1" y="31" transform="rotate(-90 87.1 31)">LED3-R</text>
<text x="88.3" y="33.8">TP18</text>
<text x="115" y="31" transform="rotate(-90 115 31)">LED3-B</text>
<text x="116.2" y="33.8">TP19</text>
<text x="181" y="31" transform="rotate(-90 181 31)">LED4-G</text>
<text x="182.2" y="33.8">TP20</text>
<text x="209" y="31" transform="rotate(-90 209 31)">LED4-R</text>
<text x="210.2" y="33.8">TP21</text>
<text x="236.9" y="31" transform="rotate(-90 236.9 31)">LED4-B</text>
<text x="238.1" y="33.8">TP22</text>
<text x="41.4" y="41.2" transform="rotate(-90 41.4 41.2)">LED3-G-SIG/1.??</text>
<text x="62.1" y="41.5">Q7</text>
<text x="69.3" y="41.2" transform="rotate(-90 69.3 41.2)">LED3-R-SIG/1.??</text>
<text x="90" y="41.5">Q8</text>
<text x="97.2" y="41.2" transform="rotate(-90 97.2 41.2)">LED3-B-SIG/1.??</text>
<text x="117.9" y="41.5">Q9</text>
<text x="163.3" y="41.2" transform="rotate(-90 163.3 41.2)">LED4-G-SIG/1.??</text>
<text x="184" y="41.5">Q10</text>
<text x="191.2" y="41.2" transform="rotate(-90 191.2 41.2)">LED4-R-SIG/1.??</text>
<text x="211.9" y="41.5">Q11</text>
<text x="219.1" y="41.2" transform="rotate(-90 219.1 41.2)">LED4-B-SIG/1.??</text>
<text x="239.8" y="41.5">Q12</text>
<text x="32.4" y="48.3">TP41</text>
<text x="60.3" y="48.3">TP42</text>
<text x="88.3" y="48.3">TP43</text>
<text x="154.3" y="48.3">TP44</text>
<text x="182.2" y="48.3">TP45</text>
<text x="210.2" y="48.3">TP46</text>
<text x="38.6" y="55.2" transform="rotate(-90 38.6 55.2)">R42</text>
<text x="66.5" y="55.2" transform="rotate(-90 66.5 55.2)">R41</text>
<text x="94.5" y="55.2" transform="rotate(-90 94.5 55.2)">R43</text>
<text x="160.5" y="55.2" transform="rotate(-90 160.5 55.2)">R44</text>
<text x="188.4" y="55.2" transform="rotate(-90 188.4 55.2)">R45</text>
<text x="216.4" y="55.2" transform="rotate(-90 216.4 55.2)">R46</text>
<text x="59.1" y="86.9" transform="rotate(-90 59.1 86.9)">LED7-G</text>
<text x="60.3" y="89.7">TP29</text>
<text x="87.1" y="86.9" transform="rotate(-90 87.1 86.9)">LED7-R</text>
<text x="88.3" y="89.7">TP30</text>
<text x="115" y="86.9" transform="rotate(-90 115 86.9)">LED7-B</text>
<text x="116.2" y="89.7">TP31</text>
<text x="181" y="86.9" transform="rotate(-90 181 86.9)">LED8-G</text>
<text x="182.2" y="89.7">TP32</text>
<text x="209" y="86.9" transform="rotate(-90 209 86.9)">LED8-R</text>
<text x="210.2" y="89.7">TP33</text>
<text x="236.9" y="86.9" transform="rotate(-90 236.9 86.9)">LED8-B</text>
<text x="238.1" y="89.7">TP34</text>
<text x="41.4" y="97.1" transform="rotate(-90 41.4 97.1)">LED7-G-SIG/1.??</text>
<text x="62.1" y="97.3">Q19</text>
<text x="69.3" y="97.1" transform="rotate(-90 69.3 97.1)">LED7-R-SIG/1.??</text>
<text x="90" y="97.3">Q20</text>
<text x="97.2" y="97.1" transform="rotate(-90 97.2 97.1)">LED7-B-SIG/1.??</text>
<text x="117.9" y="97.3">Q21</text>
<text x="163.3" y="97.1" transform="rotate(-90 163.3 97.1)">LED8-G-SIG/1.??</text>
<text x="184" y="97.3">Q22</text>
<text x="191.2" y="97.1" transform="rotate(-90 191.2 97.1)">LED8-R-SIG/1.??</text>
<text x="211.9" y="97.3">Q23</text>
<text x="219.1" y="97.1" transform="rotate(-90 219.1 97.1)">LED8-B-SIG/1.??</text>
<text x="239.8" y="97.3">Q24</text>
<text x="32.4" y="104.2">TP53</text>
<text x="60.3" y="104.2">TP54</text>
<text x="88.3" y="104.2">TP55</text>
<text x="154.3" y="104.2">TP56</text>
<text x="182.2" y="104.2">TP57</text>
<text x="210.2" y="104.2">TP58</text>
<text x="38.6" y="111" transform="rotate(-90 38.6 111)">R52</text>
<text x="66.5" y="111" transform="rotate(-90 66.5 111)">R51</text>
<text x="94.5" y="111" transform="rotate(-90 94.5 111)">R50</text>
<text x="160.5" y="111" transform="rotate(-90 160.5 111)">R49</text>
<text x="188.4" y="111" transform="rotate(-90 188.4 111)">R48</text>
<text x="216.4" y="111" transform="rotate(-90 216.4 111)">R47</text>
</g>
<g font-size="2.5" fill="#d59028">
<text x="44.7" y="55.1" transform="rotate(-90 44.7 55.1)">10K</text>
<text x="72.6" y="55.1" transform="rotate(-90 72.6 55.1)">10K</text>
<text x="100.5" y="55.1" transform="rotate(-90 100.5 55.1)">10K</text>
<text x="166.6" y="55.1" transform="rotate(-90 166.6 55.1)">10K</text>
<text x="194.5" y="55.1" transform="rotate(-90 194.5 55.1)">10K</text>
<text x="222.4" y="55.1" transform="rotate(-90 222.4 55.1)">10K</text>
<text x="111.4" y="66.5">GND</text>
<text x="233.3" y="66.5">GND</text>
<text x="44.7" y="111" transform="rotate(-90 44.7 111)">10K</text>
<text x="72.6" y="111" transform="rotate(-90 72.6 111)">10K</text>
<text x="100.5" y="111" transform="rotate(-90 100.5 111)">10K</text>
<text x="166.6" y="111" transform="rotate(-90 166.6 111)">10K</text>
<text x="194.5" y="111" transform="rotate(-90 194.5 111)">10K</text>
<text x="222.4" y="111" transform="rotate(-90 222.4 111)">10K</text>
<text x="111.4" y="122.3">GND</text>
<text x="233.3" y="122.3">GND</text>
</g>
</svg>
